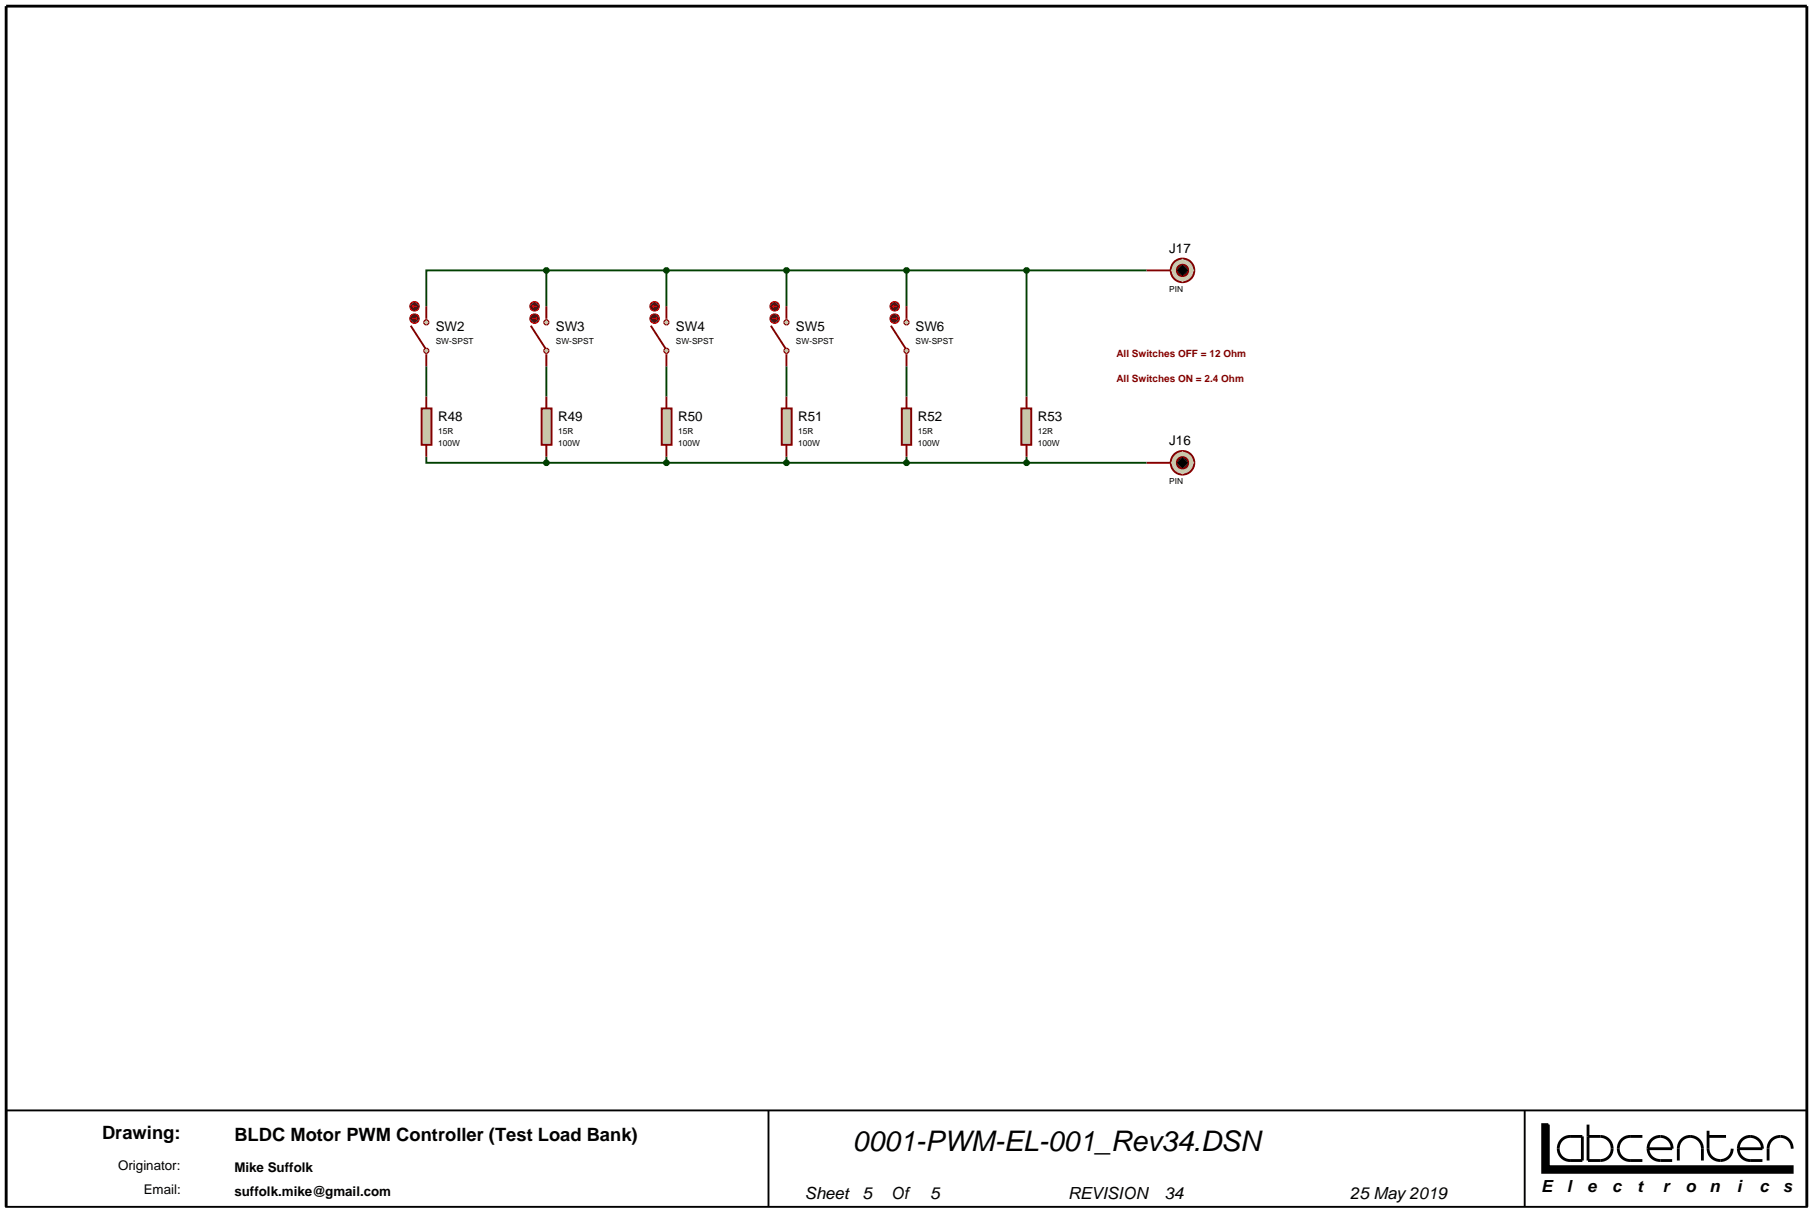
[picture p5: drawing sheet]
<svg xmlns="http://www.w3.org/2000/svg" width="384mm" height="257mm" viewBox="0 0 384 257" stroke-linecap="round" stroke-linejoin="round" font-family="sans-serif">
<g fill="none" stroke="#004000" stroke-width=".4">
<path d="M115.6 57.2h-25.4v7.6M115.6 57.2v7.6M115.6 57.2h127M141 57.2v7.6M166.4 57.2v7.6M191.8 57.2v7.6M217.2 57.2v26.7M90.2 77.5v6.4M115.6 77.5v6.4M141 77.5v6.4M166.4 77.5v6.4M191.8 77.5v6.4"/>
<path d="M90.2 96.6v1.3h25.4M115.6 97.9h127M115.6 96.6v1.3M141 96.6v1.3M166.4 96.6v1.3M191.8 96.6v1.3M217.2 96.6v1.3"/>
</g>
<path d="M1.3 234.9h381v20.4h-381z" fill="#fff" stroke="#000" stroke-width=".4"/>
<path d="M162.6 234.9v20.4M322.6 234.9v20.4" fill="none" stroke="#000" stroke-width=".4"/>
<path d="M336 237.9v7.6h2.6a2.55 2.55 0 0 0 2.5-2.6 2.55 2.55 0 0 0-2.5-2.5h-2.6M361.4 239.2v3.8a2.55 2.55 0 0 0 2.6 2.5 2.55 2.55 0 0 0 2.5-2.5M1.3 255.3v-254h381v254M330.6 241l1-.5 3.2-.1v5.1h-2.6a2.55 2.55 0 0 1-2.4-1.7 2.55 2.55 0 0 1 .8-2.8zM347.5 240.4h-2.6a2.55 2.55 0 0 0-2.5 2.5 2.55 2.55 0 0 0 2.5 2.6h2.6M348.7 243a2.49 2.49 0 0 0 2.6 2.5h2.5M349.3 241.3a2.55 2.55 0 0 1 2.8-.8 2.55 2.55 0 0 1 1.7 2.5h-5.1l.1-.6zM355.1 245.5a5.2 5.2 0 0 1 .5-4.2 2.57 2.57 0 0 1 2.9-.7 2.57 2.57 0 0 1 1.7 2.4v2.5M361.4 240.4h3.8M367.8 243a2.48 2.48 0 0 0 2.5 2.5h2.6M368.7 241a2.58 2.58 0 0 1 2.8-.3 2.58 2.58 0 0 1 1.4 2.3h-5.1a2.6 2.6 0 0 1 .9-2zM379.2 243a2.55 2.55 0 0 0-2.5-2.6 2.55 2.55 0 0 0-2.6 2.6v2.5" fill="none" stroke="#000" stroke-width=".6" stroke-linecap="butt"/>
<path d="M326.4 237.9h1.2v8.9h51.6v1.2h-52.8z" fill="#000" stroke="#000" stroke-width=".6" stroke-linecap="butt"/>
<path d="M89.2 86.4h2.1v7.7h-2.1z" fill="#c8c8aa" stroke="#800000" stroke-width=".4"/>
<path d="M90.2 83.9v2.5M90.2 94.1v2.5" fill="none" stroke="#800000" stroke-width=".4"/>
<path d="M114.6 86.4h2.1v7.7h-2.1z" fill="#c8c8aa" stroke="#800000" stroke-width=".4"/>
<path d="M115.6 83.9v2.5M115.6 94.1v2.5" fill="none" stroke="#800000" stroke-width=".4"/>
<path d="M140 86.4h2.1v7.7h-2.1z" fill="#c8c8aa" stroke="#800000" stroke-width=".4"/>
<path d="M141 83.9v2.5M141 94.1v2.5" fill="none" stroke="#800000" stroke-width=".4"/>
<path d="M165.4 86.4h2.1v7.7h-2.1z" fill="#c8c8aa" stroke="#800000" stroke-width=".4"/>
<path d="M166.4 83.9v2.5M166.4 94.1v2.5" fill="none" stroke="#800000" stroke-width=".4"/>
<path d="M190.8 86.4h2v7.7h-2z" fill="#c8c8aa" stroke="#800000" stroke-width=".4"/>
<path d="M191.8 83.9v2.5M191.8 94.1v2.5" fill="none" stroke="#800000" stroke-width=".4"/>
<path d="M216.1 86.4h2.1v7.7h-2.1z" fill="#c8c8aa" stroke="#800000" stroke-width=".4"/>
<path d="M217.2 83.9v2.5M217.2 94.1v2.5" fill="none" stroke="#800000" stroke-width=".4"/>
<path d="M166.1 97.5l.3-.1-.5 .5zM166.4 97.4l.4 .2 .1 .3zM166.9 97.9l-.1 .3-.4 .2zM165.9 97.9l.5 .5-.4-.2z" fill="#004000" stroke="#004000" stroke-width=".4"/>
<path d="M166.4 97.4l.5 .5-.5 .5-.5-.5z" fill="#004000"/>
<path d="M140.7 97.5l.3-.1-.5 .5zM141 97.4l.4 .2 .1 .3zM141.5 97.9l-.1 .3-.4 .2zM140.5 97.9l.5 .5-.4-.2z" fill="#004000" stroke="#004000" stroke-width=".4"/>
<path d="M141 97.4l.5 .5-.5 .5-.5-.5z" fill="#004000"/>
<path d="M115.3 97.5l.3-.1-.5 .5zM115.6 97.4l.4 .2 .1 .3zM116.1 97.9l-.1 .3-.4 .2zM115.1 97.9l.5 .5-.4-.2z" fill="#004000" stroke="#004000" stroke-width=".4"/>
<path d="M115.6 97.4l.5 .5-.5 .5-.5-.5z" fill="#004000"/>
<g fill="#c8c8aa" stroke="#800000" stroke-width=".3">
<path d="M89.9 67.8l.3-.1-.5 .5zM90.2 67.7l.4 .2 .1 .3zM90.2 68.7l.5-.5-.2 .4zM89.7 68.2l.5 .5-.3-.1z"/>
<path d="M89.9 73.8l.3-.1-.5 .5zM90.2 73.7l.4 .2 .1 .3zM90.7 74.2l-.2 .4-.3 .1zM89.7 74.2l.5 .5-.3-.1z"/>
</g>
<g fill="#c8c8aa">
<path d="M90.2 67.7l.5 .5-.5 .5-.5-.5z"/>
<path d="M90.2 73.7l.5 .5-.5 .5-.5-.5z"/>
</g>
<path d="M86.9 68.9l3.1 4.8M90.2 64.8v2.8M90.2 74.8v2.7" fill="none" stroke="#800000" stroke-width=".4"/>
<path d="M87 66.7l.7-.3-1 1zM87.7 66.4a.94 .94 0 0 1 1 1zM88.7 67.4a.94 .94 0 0 1-1 1zM86.7 67.4l1 1a.94 .94 0 0 1-1-1z" fill="#400000" stroke="#f00" stroke-width=".21"/>
<path d="M87.7 66.4l1 1-1 1-1-1z" fill="#400000"/>
<path d="M87.2 67.4h1M88 67.1l.2 .3M88.2 67.4l-.2 .2" fill="none" stroke="#f00" stroke-width=".21"/>
<path d="M87 64.1l.7-.3-1 1zM87.7 63.8a.94 .94 0 0 1 1 1zM88.7 64.8a.94 .94 0 0 1-1 1zM86.7 64.8l1 1a.94 .94 0 0 1-1-1z" fill="#400000" stroke="#f00" stroke-width=".21"/>
<path d="M87.7 63.8l1 1-1 1-1-1z" fill="#400000"/>
<path d="M87.2 64.8l.3 .3M87.2 64.8h1M87.5 64.6l-.3 .2" fill="none" stroke="#f00" stroke-width=".21"/>
<g fill="#c8c8aa" stroke="#800000" stroke-width=".3">
<path d="M115.3 67.8l.3-.1-.5 .5zM115.6 67.7l.4 .2 .1 .3zM116.1 68.2l-.2 .4-.3 .1zM115.1 68.2l.5 .5-.3-.1z"/>
<path d="M115.3 73.8l.3-.1-.5 .5zM115.6 73.7l.4 .2 .1 .3zM116.1 74.2l-.2 .4-.3 .1zM115.1 74.2l.5 .5-.3-.1z"/>
</g>
<g fill="#c8c8aa">
<path d="M115.6 67.7l.5 .5-.5 .5-.5-.5z"/>
<path d="M115.6 73.7l.5 .5-.5 .5-.5-.5z"/>
</g>
<path d="M112.3 68.9l3.1 4.8M115.6 64.8v2.8M115.6 74.8v2.7" fill="none" stroke="#800000" stroke-width=".4"/>
<path d="M112.4 66.7l.7-.3-1 1zM113.1 66.4a.94 .94 0 0 1 1 1zM114.1 67.4a.94 .94 0 0 1-1 1zM112.1 67.4l1 1a.94 .94 0 0 1-1-1z" fill="#400000" stroke="#f00" stroke-width=".21"/>
<path d="M113.1 66.4l1 1-1 1-1-1z" fill="#400000"/>
<path d="M112.6 67.4h1M113.4 67.1l.2 .3M113.6 67.4l-.2 .2" fill="none" stroke="#f00" stroke-width=".21"/>
<path d="M112.4 64.1l.7-.3-1 1zM113.1 63.8a.94 .94 0 0 1 1 1zM114.1 64.8a.94 .94 0 0 1-1 1zM112.1 64.8l1 1a.94 .94 0 0 1-1-1z" fill="#400000" stroke="#f00" stroke-width=".21"/>
<path d="M113.1 63.8l1 1-1 1-1-1z" fill="#400000"/>
<path d="M112.6 64.8l.3 .3M112.6 64.8h1M112.9 64.6l-.3 .2" fill="none" stroke="#f00" stroke-width=".21"/>
<g fill="#c8c8aa" stroke="#800000" stroke-width=".3">
<path d="M140.7 67.8l.3-.1-.5 .5zM141 67.7l.4 .2 .1 .3zM141.5 68.2l-.2 .4-.3 .1zM140.5 68.2l.5 .5-.3-.1z"/>
<path d="M140.7 73.8l.3-.1-.5 .5zM141 73.7l.4 .2 .1 .3zM141.5 74.2l-.2 .4-.3 .1zM140.5 74.2l.5 .5-.3-.1z"/>
</g>
<g fill="#c8c8aa">
<path d="M141 67.7l.5 .5-.5 .5-.5-.5z"/>
<path d="M141 73.7l.5 .5-.5 .5-.5-.5z"/>
</g>
<path d="M137.7 68.9l3.1 4.8M141 64.8v2.8M141 74.8v2.7" fill="none" stroke="#800000" stroke-width=".4"/>
<path d="M137.8 66.7l.7-.3-1 1zM138.5 66.4a.94 .94 0 0 1 1 1zM139.5 67.4a.94 .94 0 0 1-1 1zM137.5 67.4l1 1a.94 .94 0 0 1-1-1z" fill="#400000" stroke="#f00" stroke-width=".21"/>
<path d="M138.5 66.4l1 1-1 1-1-1z" fill="#400000"/>
<path d="M138 67.4h1M138.8 67.1l.2 .3M139 67.4l-.2 .2" fill="none" stroke="#f00" stroke-width=".21"/>
<path d="M137.8 64.1l.7-.3-1 1zM138.5 63.8a.94 .94 0 0 1 1 1zM139.5 64.8a.94 .94 0 0 1-1 1zM137.5 64.8l1 1a.94 .94 0 0 1-1-1z" fill="#400000" stroke="#f00" stroke-width=".21"/>
<path d="M138.5 63.8l1 1-1 1-1-1z" fill="#400000"/>
<path d="M138 64.8l.3 .3M138 64.8h1M138.3 64.6l-.3 .2" fill="none" stroke="#f00" stroke-width=".21"/>
<g fill="#c8c8aa" stroke="#800000" stroke-width=".3">
<path d="M166.1 67.8l.3-.1-.5 .5zM166.4 67.7l.4 .2 .1 .3zM166.4 68.7l.5-.5-.2 .4zM165.9 68.2l.5 .5-.3-.1z"/>
<path d="M166.1 73.8l.3-.1-.5 .5zM166.4 73.7l.4 .2 .1 .3zM166.9 74.2l-.2 .4-.3 .1zM165.9 74.2l.5 .5-.3-.1z"/>
</g>
<g fill="#c8c8aa">
<path d="M166.4 67.7l.5 .5-.5 .5-.5-.5z"/>
<path d="M166.4 73.7l.5 .5-.5 .5-.5-.5z"/>
</g>
<path d="M163.1 68.9l3.1 4.8M166.4 64.8v2.8M166.4 74.8v2.7" fill="none" stroke="#800000" stroke-width=".4"/>
<path d="M163.2 66.7l.7-.3-1 1zM163.9 66.4a.94 .94 0 0 1 1 1zM164.9 67.4a.94 .94 0 0 1-1 1zM162.9 67.4l1 1a.94 .94 0 0 1-1-1z" fill="#400000" stroke="#f00" stroke-width=".21"/>
<path d="M163.9 66.4l1 1-1 1-1-1z" fill="#400000"/>
<path d="M163.4 67.4h1M164.2 67.1l.2 .3M164.4 67.4l-.2 .2" fill="none" stroke="#f00" stroke-width=".21"/>
<path d="M163.2 64.1l.7-.3-1 1zM163.9 63.8a.94 .94 0 0 1 1 1zM164.9 64.8a.94 .94 0 0 1-1 1zM162.9 64.8l1 1a.94 .94 0 0 1-1-1z" fill="#400000" stroke="#f00" stroke-width=".21"/>
<path d="M163.9 63.8l1 1-1 1-1-1z" fill="#400000"/>
<path d="M163.4 64.8l.3 .3M163.4 64.8h1M163.7 64.6l-.3 .2" fill="none" stroke="#f00" stroke-width=".21"/>
<g fill="#c8c8aa" stroke="#800000" stroke-width=".3">
<path d="M191.5 67.8l.3-.1-.5 .5zM191.8 67.7l.4 .2 .1 .3zM192.3 68.2l-.1 .3-.4 .2zM191.3 68.2l.5 .5-.4-.2z"/>
<path d="M191.5 73.8l.3-.1-.5 .5zM191.8 73.7l.4 .2 .1 .3zM192.3 74.2l-.1 .3-.4 .2zM191.3 74.2l.5 .5-.4-.2z"/>
</g>
<g fill="#c8c8aa">
<path d="M191.8 67.7l.5 .5-.5 .5-.5-.5z"/>
<path d="M191.8 73.7l.5 .5-.5 .5-.5-.5z"/>
</g>
<path d="M188.5 68.9l3.1 4.8M191.8 64.8v2.8M191.8 74.8v2.7" fill="none" stroke="#800000" stroke-width=".4"/>
<path d="M188.6 66.7l.7-.3-1 1zM189.3 66.4a.94 .94 0 0 1 1 1zM190.3 67.4a.94 .94 0 0 1-1 1zM188.3 67.4l1 1a.94 .94 0 0 1-1-1z" fill="#400000" stroke="#f00" stroke-width=".21"/>
<path d="M189.3 66.4l1 1-1 1-1-1z" fill="#400000"/>
<path d="M188.8 67.4h1M189.6 67.1l.2 .3M189.8 67.4l-.2 .2" fill="none" stroke="#f00" stroke-width=".21"/>
<path d="M188.6 64.1l.7-.3-1 1zM189.3 63.8a.94 .94 0 0 1 1 1zM190.3 64.8a.94 .94 0 0 1-1 1zM188.3 64.8l1 1a.94 .94 0 0 1-1-1z" fill="#400000" stroke="#f00" stroke-width=".21"/>
<path d="M189.3 63.8l1 1-1 1-1-1z" fill="#400000"/>
<path d="M188.8 64.8l.3 .3M188.8 64.8h1M189.1 64.6l-.3 .2" fill="none" stroke="#f00" stroke-width=".21"/>
<path d="M248.6 95.9l1-.4 .6-.1-2.5 2.5a2.48 2.48 0 0 1 .9-2zM250.2 95.4a2.48 2.48 0 0 1 2.5 2.5zM250.2 100.4l2.5-2.5a2.48 2.48 0 0 1-2.5 2.5zM247.7 97.9l2.5 2.5a2.48 2.48 0 0 1-2.5-2.5z" fill="#c8c8aa" stroke="#800000" stroke-width=".4"/>
<path d="M250.2 95.4l2.5 2.5-2.5 2.5-2.5-2.5z" fill="#c8c8aa"/>
<path d="M249.5 96.9l.7-.2-1.2 1.2 .1-.4zM250.2 96.7a1.16 1.16 0 0 1 1.2 1.2zM250.2 99.1l1.2-1.2a1.16 1.16 0 0 1-1.2 1.2zM249 97.9l1.2 1.2a1.16 1.16 0 0 1-1.2-1.2z" fill="#000" stroke="#800000" stroke-width=".4"/>
<path d="M250.2 96.7l1.2 1.2-1.2 1.2-1.2-1.2z" fill="#000"/>
<path d="M242.6 97.9h5" fill="none" stroke="#800000" stroke-width=".4"/>
<path d="M248.6 55.2l1-.4 .6-.1-2.5 2.5a2.48 2.48 0 0 1 .9-2zM250.2 54.7a2.48 2.48 0 0 1 2.5 2.5zM250.2 59.7l2.5-2.5a2.48 2.48 0 0 1-2.5 2.5zM247.7 57.2l2.5 2.5a2.48 2.48 0 0 1-2.5-2.5z" fill="#c8c8aa" stroke="#800000" stroke-width=".4"/>
<path d="M250.2 54.7l2.5 2.5-2.5 2.5-2.5-2.5z" fill="#c8c8aa"/>
<path d="M249.5 56.2l.7-.2-1.2 1.2 .1-.4zM250.2 56a1.16 1.16 0 0 1 1.2 1.2zM250.2 58.4l1.2-1.2a1.16 1.16 0 0 1-1.2 1.2zM249 57.2l1.2 1.2a1.16 1.16 0 0 1-1.2-1.2z" fill="#000" stroke="#800000" stroke-width=".4"/>
<path d="M250.2 56l1.2 1.2-1.2 1.2-1.2-1.2z" fill="#000"/>
<path d="M242.6 57.2h5" fill="none" stroke="#800000" stroke-width=".4"/>
<path d="M115.3 56.8l.3-.1-.5 .5zM115.6 56.7l.4 .2 .1 .3zM116.1 57.2l-.2 .4-.3 .1zM115.1 57.2l.5 .5-.3-.1z" fill="#004000" stroke="#004000" stroke-width=".4"/>
<path d="M115.6 56.7l.5 .5-.5 .5-.5-.5z" fill="#004000"/>
<path d="M140.7 56.8l.3-.1-.5 .5zM141 56.7l.4 .2 .1 .3zM141.5 57.2l-.2 .4-.3 .1zM140.5 57.2l.5 .5-.3-.1z" fill="#004000" stroke="#004000" stroke-width=".4"/>
<path d="M141 56.7l.5 .5-.5 .5-.5-.5z" fill="#004000"/>
<path d="M166.1 56.8l.3-.1-.5 .5zM166.4 56.7l.4 .2 .1 .3zM166.9 57.2l-.2 .4-.3 .1zM165.9 57.2l.5 .5-.3-.1z" fill="#004000" stroke="#004000" stroke-width=".4"/>
<path d="M166.4 56.7l.5 .5-.5 .5-.5-.5z" fill="#004000"/>
<path d="M191.5 56.8l.3-.1-.5 .5zM191.8 56.7l.4 .2 .1 .3zM192.3 57.2l-.1 .3-.4 .2zM191.3 57.2l.5 .5-.4-.2z" fill="#004000" stroke="#004000" stroke-width=".4"/>
<path d="M191.8 56.7l.5 .5-.5 .5-.5-.5z" fill="#004000"/>
<path d="M216.9 56.8l.3-.1-.5 .5zM217.2 56.7l.4 .2 .1 .3zM217.7 57.2l-.1 .3-.4 .2zM216.7 57.2l.5 .5-.4-.2z" fill="#004000" stroke="#004000" stroke-width=".4"/>
<path d="M217.2 56.7l.5 .5-.5 .5-.5-.5z" fill="#004000"/>
<path d="M191.5 97.5l.3-.1-.5 .5zM191.8 97.4l.4 .2 .1 .3zM192.3 97.9l-.1 .3-.4 .2zM191.3 97.9l.5 .5-.4-.2z" fill="#004000" stroke="#004000" stroke-width=".4"/>
<path d="M191.8 97.4l.5 .5-.5 .5-.5-.5z" fill="#004000"/>
<path d="M216.9 97.5l.3-.1-.5 .5zM217.2 97.4l.4 .2 .1 .3zM217.7 97.9l-.1 .3-.4 .2zM216.7 97.9l.5 .5-.4-.2z" fill="#004000" stroke="#004000" stroke-width=".4"/>
<path d="M217.2 97.4l.5 .5-.5 .5-.5-.5z" fill="#004000"/>
<text font-size="6" x="180.4" y="243.5">0001-PWM-EL-001_Rev34.DSN</text>
<g font-size="3.9">
<text x="21.6" y="241">Drawing:</text>
<text x="49.6" y="241.3">BLDC Motor PWM Controller (Test Load Bank)</text>
</g>
<g font-size="3.5">
<text x="170.3" y="253.7">Sheet</text>
<text x="182.5" y="253.7">5</text>
<text x="188.5" y="253.7">Of</text>
<text x="196.8" y="253.7">5</text>
<text x="226" y="253.7">REVISION</text>
<text x="246.4" y="253.7">34</text>
<text x="285.7" y="253.7">25 May 2019</text>
<text x="326.1" y="252.1">E</text>
<text x="331.5" y="252.1">l</text>
<text x="335.8" y="252.1">e</text>
<text x="341.1" y="252.1">c</text>
<text x="346.4" y="252.1">t</text>
<text x="351.8" y="252.1">r</text>
<text x="356.6" y="252.1">o</text>
<text x="361.7" y="252.1">n</text>
<text x="367.5" y="252.1">i</text>
<text x="372.3" y="252.1">c</text>
<text x="377.2" y="252.1">s</text>
</g>
<g font-size="2.8">
<text x="247.4" y="53.6">J17</text>
<text x="92.2" y="70">SW2</text>
<text x="117.6" y="70">SW3</text>
<text x="143" y="70">SW4</text>
<text x="168.4" y="70">SW5</text>
<text x="193.7" y="70">SW6</text>
<text x="92.7" y="89">R48</text>
<text x="118.1" y="89">R49</text>
<text x="143.5" y="89">R50</text>
<text x="168.9" y="89">R51</text>
<text x="194.2" y="89">R52</text>
<text x="219.6" y="89">R53</text>
<text x="247.4" y="94.2">J16</text>
<text x="25" y="247.6">Originator:</text>
<text x="49.6" y="247.9">Mike Suffolk</text>
<text x="30.4" y="252.7">Email:</text>
<text x="49.6" y="253">suffolk.mike@gmail.com</text>
</g>
<g font-size="2.1" fill="#800000">
<text x="236.2" y="75.6">All Switches OFF = 12 Ohm</text>
<text x="236.2" y="80.7">All Switches ON = 2.4 Ohm</text>
</g>
<g font-size="1.8">
<text x="247.4" y="61.8">PIN</text>
<text x="92.2" y="72.8">SW-SPST</text>
<text x="117.6" y="72.8">SW-SPST</text>
<text x="143" y="72.8">SW-SPST</text>
<text x="168.4" y="72.8">SW-SPST</text>
<text x="193.7" y="72.8">SW-SPST</text>
<text x="92.7" y="91.8">15R</text>
<text x="92.7" y="94.4">100W</text>
<text x="118.1" y="91.8">15R</text>
<text x="118.1" y="94.4">100W</text>
<text x="143.5" y="91.8">15R</text>
<text x="143.5" y="94.4">100W</text>
<text x="168.9" y="91.8">15R</text>
<text x="168.9" y="94.4">100W</text>
<text x="194.2" y="91.8">15R</text>
<text x="194.2" y="94.4">100W</text>
<text x="219.6" y="91.8">12R</text>
<text x="219.6" y="94.4">100W</text>
<text x="247.4" y="102.4">PIN</text>
</g>
</svg>
